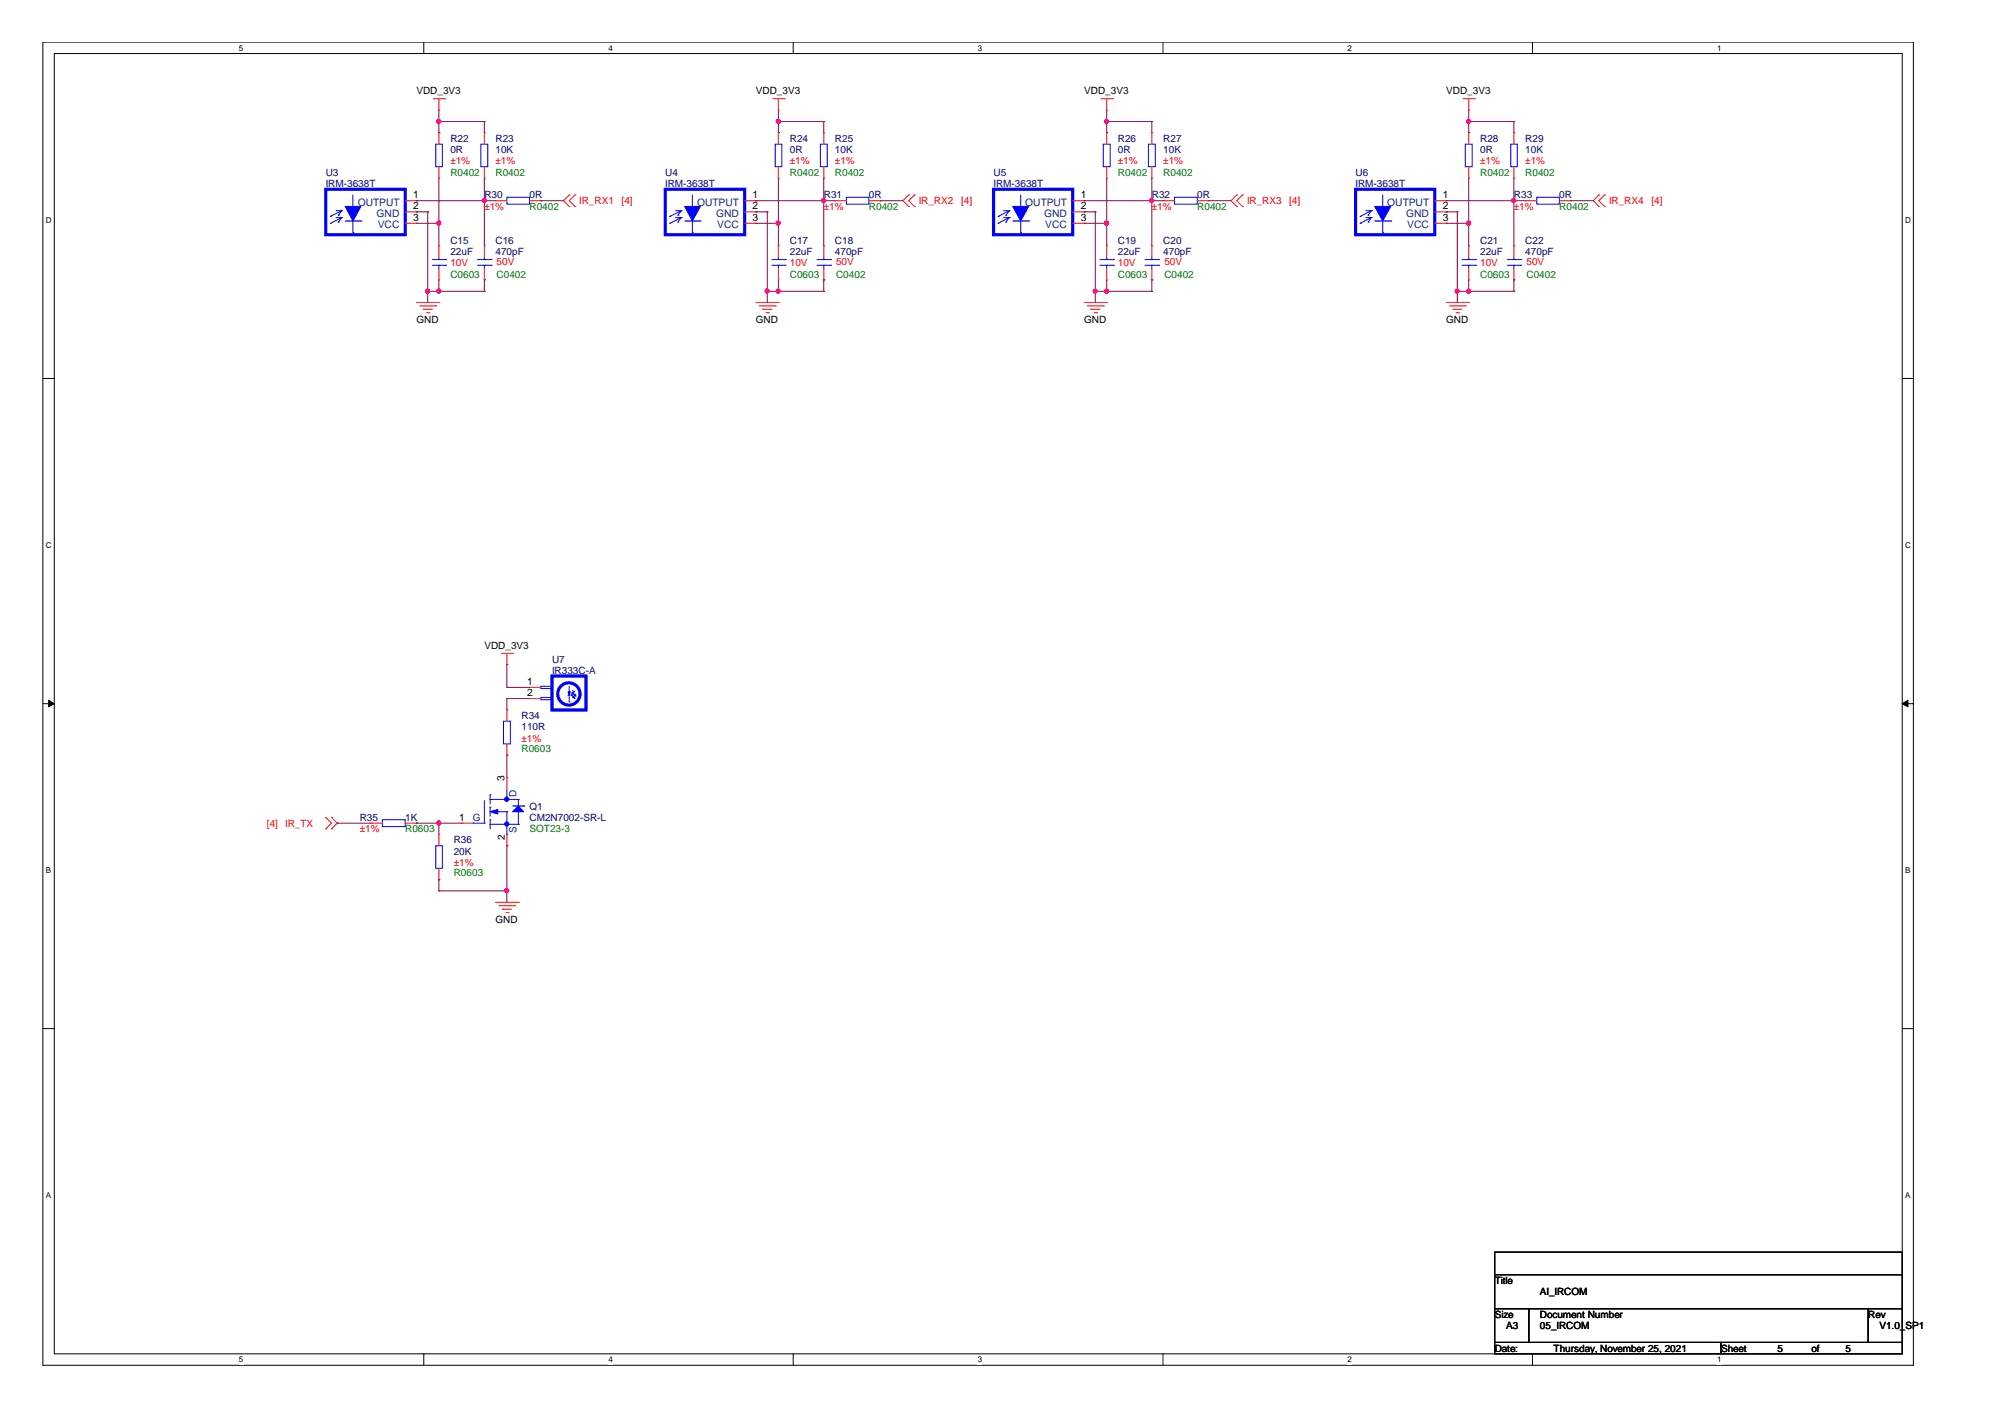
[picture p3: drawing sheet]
<svg xmlns="http://www.w3.org/2000/svg" width="297mm" height="210mm" viewBox="0 0 297 210" stroke-linecap="round" stroke-linejoin="round" font-family="sans-serif">
<path d="M6.3 6.2h277.2v196h-277.2zM8 7.9h273.8v192.6h-273.8z" fill="none" stroke="#000" stroke-width=".15"/>
<g fill="#fff">
<path d="M35.4 6.4h.6v1.4h-.6z"/>
<path d="M35.4 200.7h.6v1.4h-.6z"/>
</g>
<path d="M62.8 6.2v1.7M62.8 200.5v1.7" fill="none" stroke="#000" stroke-width=".15"/>
<g fill="#fff">
<path d="M90.1 6.4h.7v1.4h-.7z"/>
<path d="M90.1 200.7h.7v1.4h-.7z"/>
</g>
<path d="M117.5 6.2v1.7M117.5 200.5v1.7" fill="none" stroke="#000" stroke-width=".15"/>
<g fill="#fff">
<path d="M144.9 6.4h.6v1.4h-.6z"/>
<path d="M144.9 200.7h.6v1.4h-.6z"/>
</g>
<path d="M172.3 6.2v1.7M172.3 200.5v1.7" fill="none" stroke="#000" stroke-width=".15"/>
<g fill="#fff">
<path d="M199.6 6.4h.7v1.4h-.7z"/>
<path d="M199.6 200.7h.7v1.4h-.7z"/>
</g>
<path d="M227 6.2v1.7M227 200.5v1.7" fill="none" stroke="#000" stroke-width=".15"/>
<g fill="#fff">
<path d="M254.4 6.4h.6v1.4h-.6z"/>
<path d="M254.4 200.7h.6v1.4h-.6z"/>
<path d="M6.8 32h.8v1.3h-.8z"/>
<path d="M282.2 32h.9v1.3h-.9z"/>
<path d="M6.8 80.1h.8v1.4h-.8z"/>
<path d="M282.2 80.1h.9v1.4h-.9z"/>
</g>
<path d="M6.3 56.1h1.7M281.8 56.1h1.7" fill="none" stroke="#000" stroke-width=".15"/>
<g fill="#fff">
<path d="M6.8 128.3h.7v1.3h-.7z"/>
<path d="M282.2 128.3h.8v1.3h-.8z"/>
</g>
<path d="M6.3 104.2h1.7M281.8 104.2h1.7" fill="none" stroke="#000" stroke-width=".15"/>
<path d="M7.2 103.7l.8 .5-.8 .5zM281.8 104.2l.9-.5v1z" fill="#000" stroke="#000" stroke-width=".15"/>
<g fill="#fff">
<path d="M6.8 176.4h.7v1.4h-.7z"/>
<path d="M282.2 176.4h.8v1.4h-.8z"/>
</g>
<path d="M6.3 152.4h1.7M281.8 152.4h1.7M221.4 185.5h60.4v3.3h-60.4zM221.4 188.8h60.4v5.1h-60.4zM221.4 193.9h5.1v5h-5.1zM221.4 198.9h33.6v1.6h-33.6zM226.5 193.9h50.3v5h-50.3zM255 198.9h26.8v1.6h-26.8zM276.8 193.9h5v5h-5z" fill="none" stroke="#000" stroke-width=".15"/>
<g fill="none" stroke="#f00" stroke-width=".15">
<path d="M64.2 14.6h1.7M65 16.3h.1M65 19.7h.1M65 14.6v1.7M65 19.7v1.7M65.9 14.6h.1M71.8 19.7h.1M71.8 19.7v1.7M114.5 14.6h1.7M115.3 16.3h.1M115.3 19.7h.1M115.3 14.6v1.7"/>
<path d="M115.3 19.7v1.7M116.2 14.6h.1M122 19.7h.1M122 19.7v1.7M163.1 14.6h1.7M164 16.3h.1M164 19.7h.1M164 14.6v1.7M164 19.7v1.7M164.8 14.6h.1M170.6 19.7h.1M170.6 19.7v1.7"/>
<path d="M216.7 14.6h1.7M217.6 16.3h.1M217.6 19.7h.1M217.6 14.6v1.7M217.6 19.7v1.7M218.4 14.6h.1M224.3 19.7h.1M224.3 19.7v1.7M60 29.7h1.7M60 31.4h1.7M60 33.1h1.7M61.7 29.7h.1"/>
<path d="M61.7 31.4h.1M61.7 33.1h.1M65 26.4h.1M65 36.4h.1M65 24.7v1.7M65 36.4v1.7M65 39.8v1.7M71.8 36.4h.1M71.8 26.4h.1M71.8 24.7v1.7M71.8 36.4v1.7M71.8 39.8v1.7"/>
<path d="M73.4 29.7h.1M73.4 29.7h1.7M78.4 29.7h1.7M80.1 29.7h.1M84.3 28.9h.1M84.3 30.6h.1M84.3 28.9l-.8 .8 .8 .9M85.2 30.6h.1M85.2 28.9h.1M85.2 28.9l-.9 .8 .9 .9M110.3 29.7h1.7M110.3 31.4h1.7"/>
<path d="M110.3 33.1h1.7M112 29.7h.1M112 31.4h.1M112 33.1h.1M115.3 36.4h.1M115.3 26.4h.1M115.3 24.7v1.7M115.3 36.4v1.7M115.3 39.8v1.7M122 36.4h.1M122 26.4h.1M122 24.7v1.7"/>
<path d="M122 36.4v1.7M122 39.8v1.7M123.7 29.7h.1M123.7 29.7h1.7M128.7 29.7h1.7M130.4 29.7h.1M134.6 28.9h.1M134.6 30.6h.1M134.6 28.9l-.8 .8 .8 .9M135.5 30.6h.1M135.5 28.9h.1M135.5 28.9l-.9 .8 .9 .9"/>
<path d="M158.9 29.7h1.7M158.9 31.4h1.7M158.9 33.1h1.7M160.6 29.7h.1M160.6 31.4h.1M160.6 33.1h.1M164 36.4h.1M164 26.4h.1M164 24.7v1.7M164 36.4v1.7M164 39.8v1.7M170.6 26.4h.1"/>
<path d="M170.6 36.4h.1M170.6 24.7v1.7M170.6 36.4v1.7M170.6 39.8v1.7M172.3 29.7h.1M172.3 29.7h1.7M177.4 29.7h1.6M179 29.7h.1M183.2 28.9h.1M183.2 30.6h.1M183.2 28.9l-.8 .8 .8 .9M184.1 30.6h.1"/>
<path d="M184.1 28.9h.1M184.1 28.9l-.9 .8 .9 .9M212.6 29.7h1.6M212.6 31.4h1.6M212.6 33.1h1.6M214.2 29.7h.1M214.2 31.4h.1M214.2 33.1h.1M217.6 36.4h.1M217.6 26.4h.1M217.6 24.7v1.7M217.6 36.4v1.7"/>
<path d="M217.6 39.8v1.7M224.3 26.4h.1M224.3 36.4h.1M224.3 24.7v1.7M224.3 36.4v1.7M224.3 39.8v1.7M226 29.7h.1M226 29.7h1.7M231 29.7h1.7M232.7 29.7h.1M236.9 28.9h.1M236.9 30.6h.1"/>
<path d="M236.9 28.9l-.8 .8 .8 .9M237.7 30.6h.1M237.7 28.9h.1M237.7 28.9l-.8 .8 .8 .9M61.7 44.8h3.3M62.2 45.3h2.4M62.7 45.8h.1M62.7 45.8h1.4M63.2 46.3h.3M63.5 46.3h.1M64.6 45.3h.1M65 44.8h.1"/>
<path d="M65 41.5h.1M71.8 41.5h.1M112 44.8h3.3M112.5 45.3h2.4M113 45.8h.1M113 45.8h1.3M113.5 46.3h.3M113.8 46.3h.1M114.9 45.3h.1M115.3 44.8h.1M115.3 41.5h.1M122 41.5h.1"/>
<path d="M160.6 44.8h3.4M161.1 45.3h2.3M161.6 45.8h.1M161.6 45.8h1.3M162.1 46.3h.3M162.4 46.3h.1M163.4 45.3h.1M164 44.8h.1M164 41.5h.1M170.6 41.5h.1M214.2 44.8h3.4M214.8 45.3h2.3"/>
<path d="M215.3 45.8h.1M215.3 45.8h1.3M215.7 46.3h.4M216.1 46.3h.1M217.1 45.3h.1M217.6 44.8h.1M217.6 41.5h.1M224.3 41.5h.1M74.3 96.8h1.6M75.1 98.4h.1M75.1 96.8v1.6M75.9 96.8h.1"/>
<path d="M75.1 115.2h.1M75.1 111.9h.1M75.1 105.2h.1M75.1 105.2v1.6M75.1 110.2v1.7M75.1 115.2v1.7M78.4 101.8h.1M78.4 103.5h.1M78.4 101.8h1.7M78.4 103.5h1.7M48.3 122.8h.1M48.3 121.1h.1"/>
<path d="M48.3 121.1l.8 .8-.8 .9M49.1 121.1h.1M49.1 122.8h.1M49.1 121.1l.9 .8-.9 .9M55 121.9h.1M55 121.9h1.6M60 121.9h1.7M61.7 121.9h.1M65 130.3h.1M65 123.6h.1M65 123.6v1.7M65 128.6v1.7"/>
<path d="M68.4 121.9h.1M68.4 121.9h1.7M73.4 133.7h3.4M73.9 134.2h2.4M74.4 134.7h.1M74.4 134.7h1.4M74.9 135.2h.4M75.1 125.3h.1M75.1 123.6v1.7M75.3 135.2h.1M76.3 134.2h.1M76.8 133.7h.1"/>
</g>
<g fill="#00f" stroke="#00f" stroke-width=".15">
<path d="M76.8 119.4l.8 .8h-1.7z" fill-rule="evenodd"/>
<path d="M72.6 120.2l1.1-.3v.7z" fill-rule="evenodd"/>
<path d="M203.7 30.6h2.3l-1.1 2.1z" fill-rule="evenodd"/>
<path d="M150 30.6h2.4l-1.2 2.1z" fill-rule="evenodd"/>
<path d="M51.1 30.6h2.4l-1.2 2.1z" fill-rule="evenodd"/>
<path d="M84.2 102.5h.3l-.2 .5z" fill-rule="evenodd"/>
<path d="M85.2 102.8l.1 .3-.3-.1z" fill-rule="evenodd"/>
<path d="M84.8 103.3l.2-.2 .2 .4z" fill-rule="evenodd"/>
<path d="M101.4 30.6h2.4l-1.2 2.1z" fill-rule="evenodd"/>
<circle cx="75.1" cy="118.4" r=".32"/>
<circle cx="75.1" cy="122.1" r=".32"/>
</g>
<g fill="none" stroke="#00f" stroke-width=".15">
<path d="M48.9 32.1h.1M48.9 33.1h.1M49.8 31.2h.8M49.8 32.2h.8M50.1 31.9h.1M50.1 32.9h.1M50.6 31.2h.1M50.6 32.2h.1M50.6 31.2l-.5 .7M50.6 31.2l-1.7 .9M50.6 32.2l-.5 .7M50.6 32.2l-1.7 .9"/>
<path d="M51.1 32.7h2.4M52.3 34.4h.1M52.3 28.9v5.5M53.5 32.7h.1M64.1 39.3h1.9M64.1 38.5h1.9M64.6 21.4h.9v3.3h-.9zM65 38.5h.1M65 39.3h.1M65 38.1v.4M65 39.3v.5M66 39.3h.1"/>
<path d="M66 38.5h.1M70.7 39.3h2.1M70.7 38.5h2.1M71.2 21.4h1.1v3.3h-1.1zM71.8 38.5h.1M71.8 39.3h.1M71.8 38.1v.4M71.8 39.3v.5M72.8 39.3h.1M72.8 38.5h.1M75.1 29.2h3.3v1h-3.3zM99.2 32.1h.1"/>
<path d="M99.2 33.1h.1M100.1 31.2h.8M100.1 32.2h.8M100.4 31.9h.1M100.4 32.9h.1M100.9 31.2h.1M100.9 32.2h.1M100.9 31.2l-.5 .7M100.9 31.2l-1.7 .9M100.9 32.2l-.5 .7M100.9 32.2l-1.7 .9M101.4 32.7h2.4"/>
<path d="M102.6 34.4h.1M102.6 28.9v5.5M103.8 32.7h.1M114.3 39.3h2M114.3 38.5h2M114.9 21.4h.9v3.3h-.9zM115.3 38.5h.1M115.3 39.3h.1M115.3 38.1v.4M115.3 39.3v.5M116.3 39.3h.1M116.3 38.5h.1"/>
<path d="M121 39.3h2.1M121 38.5h2.1M121.5 21.4h1.1v3.3h-1.1zM122 38.5h.1M122 39.3h.1M122 38.1v.4M122 39.3v.5M123.1 39.3h.1M123.1 38.5h.1M125.4 29.2h3.3v1h-3.3zM147.9 32.1h.1M147.9 33.1h.1"/>
<path d="M148.7 31.2h.8M148.7 32.2h.8M149 31.9h.1M149 32.9h.1M149.5 31.2h.1M149.5 32.2h.1M149.5 31.2l-.5 .7M149.5 31.2l-1.6 .9M149.5 32.2l-.5 .7M149.5 32.2l-1.6 .9M150 32.7h2.4M151.2 34.4h.1"/>
<path d="M151.2 28.9v5.5M152.4 32.7h.1M162.9 39.3h2.1M162.9 38.5h2.1M163.4 21.4h1.1v3.3h-1.1zM164 38.5h.1M164 39.3h.1M164 38.1v.4M164 39.3v.5M165 39.3h.1M165 38.5h.1M169.6 39.3h2.1"/>
<path d="M169.6 38.5h2.1M170.1 21.4h1.1v3.3h-1.1zM170.6 38.5h.1M170.6 39.3h.1M170.6 38.1v.4M170.6 39.3v.5M171.7 39.3h.1M171.7 38.5h.1M174 29.2h3.4v1h-3.4zM201.5 32.1h.1M201.5 33.1h.1M202.4 31.2h.8"/>
<path d="M202.4 32.2h.8M202.7 31.9h.1M202.7 32.9h.1M203.2 31.2h.1M203.2 32.2h.1M203.2 31.2l-.5 .7M203.2 31.2l-1.7 .9M203.2 32.2l-.5 .7M203.2 32.2l-1.7 .9M203.7 32.7h2.3M204.9 34.4h.1M204.9 28.9v5.5"/>
<path d="M206 32.7h.1M216.6 39.3h2M216.6 38.5h2M217.1 21.4h1v3.3h-1zM217.6 38.5h.1M217.6 39.3h.1M217.6 38.1v.4M217.6 39.3v.5M218.6 39.3h.1M218.6 38.5h.1M223.3 39.3h2M223.3 38.5h2"/>
<path d="M223.8 21.4h1v3.3h-1zM224.3 38.5h.1M224.3 39.3h.1M224.3 38.1v.4M224.3 39.3v.5M225.3 39.3h.1M225.3 38.5h.1M227.7 29.2h3.3v1h-3.3zM71.8 118.6v3.3M72.6 119.6h.1M72.6 117.7h.1M72.6 118.4h.1"/>
<path d="M72.6 117.7v1.4M72.6 119.6v1.3M72.6 118.4h4.2M74.6 106.8h1v3.4h-1zM75.1 118.4h.1M75.1 116.9v1.5M75.9 119.4h1.7M76.8 118.4h.1M76.8 118.4v1M77.6 119.4h.1M80.1 101.7h1.7v.3h-1.7zM80.1 103.3h1.7v.3h-1.7z"/>
<path d="M84.2 103h.1M84.2 103h.3M84.3 104h.1M84.3 101.7v2.3M84.7 103h.1M84.7 103l.3 .3M84.7 102.6l.1 .2M84.8 102.6h.1M84.8 102.8h.1M84.8 102.3l.2 .2M84.8 102.6l.4 .4M84.8 102.8l-.1 .2"/>
<path d="M85 102.5h.1M85 103.3h.1M85 102.5l-.2 .1M85.2 103h.1M56.6 121.4h3.4v1h-3.4zM64.6 125.3h.9v3.3h-.9zM70.1 121.9h.1M70.1 121.9h1.7M71.8 121.9h.1M72.6 121.4h.1M72.6 121.4v1.4M72.6 122.1h4.2"/>
<path d="M73.4 120.2h1.7M75.1 120.2h.1M75.1 123.6h.1M75.1 120.2v3.4M76.8 122.1h.1M76.8 120.2h.1M76.8 120.2v1.9"/>
</g>
<g fill="none" stroke="#00f" stroke-width=".47">
<path d="M48.3 28h11.7v6.8h-11.7zM98.6 28h11.7v6.8h-11.7zM147.2 28h11.7v6.8h-11.7zM200.8 28h11.8v6.8h-11.8zM81.8 100.1h5v5.1h-5z"/>
<circle cx="84.3" cy="102.8" r="1.65"/>
</g>
<g fill="none" stroke="#800040" stroke-width=".15">
<path d="M65 18h.1M65 19.7h.1M65 16.3v3.4M65 18h6.8M71.8 18h.1M71.8 18v1.7M115.3 18h.1M115.3 19.7h.1M115.3 18h6.7M115.3 16.3v3.4M122 18h.1M122 18v1.7"/>
<path d="M164 18h.1M164 19.7h.1M164 18h6.6M164 16.3v3.4M170.6 18h.1M170.6 18v1.7M217.6 18h.1M217.6 19.7h.1M217.6 18h6.7M217.6 16.3v3.4M224.3 18h.1M224.3 18v1.7"/>
<path d="M61.7 29.7h.1M61.7 31.4h.1M61.7 33.1h.1M61.7 29.7h11.7M61.7 31.4h1.7M61.7 33.1h3.3M63.4 31.4h.1M63.4 31.4v13.4M65 33.1h.1M65 26.4v10M71.8 29.7h.1M71.8 26.4v10"/>
<path d="M80.1 29.7h.1M80.1 29.7h3.4M112 31.4h.1M112 33.1h.1M112 29.7h.1M112 29.7h11.7M112 31.4h1.7M112 33.1h3.3M113.7 31.4h.1M113.7 31.4v13.4M115.3 33.1h.1M115.3 26.4v10"/>
<path d="M122 29.7h.1M122 26.4v10M130.4 29.7h.1M130.4 29.7h3.4M160.6 31.4h.1M160.6 33.1h.1M160.6 29.7h.1M160.6 29.7h11.7M160.6 31.4h1.7M160.6 33.1h3.4M162.3 31.4h.1M162.3 31.4v13.4"/>
<path d="M164 33.1h.1M164 26.4v10M170.6 29.7h.1M170.6 26.4v10M179 29.7h.1M179 29.7h3.4M214.2 31.4h.1M214.2 33.1h.1M214.2 29.7h.1M214.2 29.7h11.8M214.2 31.4h1.7M214.2 33.1h3.4"/>
<path d="M215.9 31.4h.1M215.9 31.4v13.4M217.6 33.1h.1M217.6 26.4v10M224.3 29.7h.1M224.3 26.4v10M232.7 29.7h.1M232.7 29.7h3.4M63.4 43.2h.1M63.4 43.2h8.4M65 43.2h.1M65 41.5v1.7"/>
<path d="M71.8 41.5h.1M71.8 43.2h.1M71.8 41.5v1.7M113.7 43.2h.1M113.7 43.2h8.3M115.3 43.2h.1M115.3 41.5v1.7M122 41.5h.1M122 43.2h.1M122 41.5v1.7M162.3 43.2h.1M162.3 43.2h8.3"/>
<path d="M164 43.2h.1M164 41.5v1.7M170.6 41.5h.1M170.6 43.2h.1M170.6 41.5v1.7M215.9 43.2h.1M215.9 43.2h8.4M217.6 43.2h.1M217.6 41.5v1.7M224.3 41.5h.1M224.3 43.2h.1M224.3 41.5v1.7"/>
<path d="M75.1 98.4h.1M75.1 98.4v3.4M75.1 103.5h.1M75.1 111.9h.1M75.1 101.8h.1M75.1 103.5v1.7M75.1 111.9v3.3M75.1 101.8h3.3M75.1 103.5h3.3M50 121.9h.1M50 121.9h5M61.7 121.9h.1"/>
<path d="M61.7 121.9h6.7M65 121.9h.1M65 130.3h.1M65 132h.1M65 121.9v1.7M65 130.3v1.7M65 132h10.1M75.1 125.3h.1M75.1 132h.1M75.1 125.3v8.4"/>
</g>
<g fill="#f0f" stroke="#f0f" stroke-width=".15">
<circle cx="71.7" cy="29.7" r=".32"/>
<circle cx="65" cy="121.9" r=".32"/>
<circle cx="75.1" cy="131.9" r=".32"/>
<circle cx="63.3" cy="43.1" r=".32"/>
<circle cx="65" cy="18" r=".32"/>
<circle cx="65" cy="33" r=".32"/>
<circle cx="65" cy="43.1" r=".32"/>
<circle cx="113.6" cy="43.1" r=".32"/>
<circle cx="122" cy="29.7" r=".32"/>
<circle cx="115.3" cy="18" r=".32"/>
<circle cx="115.3" cy="33" r=".32"/>
<circle cx="115.3" cy="43.1" r=".32"/>
<circle cx="162.2" cy="43.1" r=".32"/>
<circle cx="170.6" cy="29.7" r=".32"/>
<circle cx="163.9" cy="43.1" r=".32"/>
<circle cx="163.9" cy="18" r=".32"/>
<circle cx="163.9" cy="33" r=".32"/>
<circle cx="215.9" cy="43.1" r=".32"/>
<circle cx="217.6" cy="33" r=".32"/>
<circle cx="224.3" cy="29.7" r=".32"/>
<circle cx="217.6" cy="18" r=".32"/>
<circle cx="217.6" cy="43.1" r=".32"/>
</g>
<g font-size="1.5">
<text x="61.7" y="14">VDD_3V3</text>
<text x="112" y="14">VDD_3V3</text>
<text x="160.6" y="14">VDD_3V3</text>
<text x="214.2" y="14">VDD_3V3</text>
<text x="61.2" y="29.4">1</text>
<text x="111.5" y="29.4">1</text>
<text x="160.1" y="29.4">1</text>
<text x="213.7" y="29.4">1</text>
<text x="61.2" y="31">2</text>
<text x="61.2" y="32.7">3</text>
<text x="111.5" y="31">2</text>
<text x="111.5" y="32.7">3</text>
<text x="160.1" y="31">2</text>
<text x="160.1" y="32.7">3</text>
<text x="213.7" y="31">2</text>
<text x="213.7" y="32.7">3</text>
<text x="61.7" y="47.9">GND</text>
<text x="112" y="47.9">GND</text>
<text x="160.6" y="47.9">GND</text>
<text x="214.2" y="47.9">GND</text>
<text x="71.8" y="96.1">VDD_3V3</text>
<text x="78.1" y="101.4">1</text>
<text x="78.1" y="103.1">2</text>
<text x="74.7" y="115.7" transform="rotate(-90 74.7 115.7)">3</text>
<text x="68" y="121.6">1</text>
<text x="74.8" y="124.4" transform="rotate(-90 74.8 124.4)">2</text>
<text x="73.4" y="136.7">GND</text>
<text x="221.4" y="190.2">Title</text>
<text x="228.1" y="191.8">AI_IRCOM</text>
<text x="221.4" y="195.2">Size</text>
<text x="223.1" y="196.9">A3</text>
<text x="228.1" y="195.2">Document Number</text>
<text x="228.1" y="196.9">05_IRCOM</text>
<text x="276.8" y="195.2">Rev</text>
<text x="278.4" y="196.9">V1.0_SP1</text>
<text x="221.4" y="200.2">Date:</text>
<text x="230.2" y="200.2">Thursday, November 25, 2021</text>
<text x="255" y="200.2">Sheet</text>
<text x="263.4" y="200.2">5</text>
<text x="268.4" y="200.2">of</text>
<text x="273.4" y="200.2">5</text>
</g>
<g font-size="1.5" fill="#000080">
<text x="66.7" y="21">R22</text>
<text x="66.7" y="22.7">0R</text>
<text x="73.4" y="21">R23</text>
<text x="73.4" y="22.7">10K</text>
<text x="117" y="21">R24</text>
<text x="117" y="22.7">0R</text>
<text x="123.7" y="21">R25</text>
<text x="123.7" y="22.7">10K</text>
<text x="165.6" y="21">R26</text>
<text x="165.6" y="22.7">0R</text>
<text x="172.3" y="21">R27</text>
<text x="172.3" y="22.7">10K</text>
<text x="219.3" y="21">R28</text>
<text x="219.3" y="22.7">0R</text>
<text x="226" y="21">R29</text>
<text x="226" y="22.7">10K</text>
<text x="48.3" y="26">U3</text>
<text x="48.3" y="27.7">IRM-3638T</text>
<text x="71.8" y="29.4">R30</text>
<text x="78.4" y="29.4">0R</text>
<text x="98.6" y="26">U4</text>
<text x="98.6" y="27.7">IRM-3638T</text>
<text x="122" y="29.4">R31</text>
<text x="128.7" y="29.4">0R</text>
<text x="147.2" y="26">U5</text>
<text x="147.2" y="27.7">IRM-3638T</text>
<text x="170.6" y="29.4">R32</text>
<text x="177.4" y="29.4">0R</text>
<text x="200.8" y="26">U6</text>
<text x="200.8" y="27.7">IRM-3638T</text>
<text x="224.3" y="29.4">R33</text>
<text x="231" y="29.4">0R</text>
<text x="66.7" y="36.1">C15</text>
<text x="66.7" y="37.8">22uF</text>
<text x="73.4" y="36.1">C16</text>
<text x="73.4" y="37.8">470pF</text>
<text x="117" y="36.1">C17</text>
<text x="117" y="37.8">22uF</text>
<text x="123.7" y="36.1">C18</text>
<text x="123.7" y="37.8">470pF</text>
<text x="165.6" y="36.1">C19</text>
<text x="165.6" y="37.8">22uF</text>
<text x="172.3" y="36.1">C20</text>
<text x="172.3" y="37.8">470pF</text>
<text x="219.3" y="36.1">C21</text>
<text x="219.3" y="37.8">22uF</text>
<text x="226" y="36.1">C22</text>
<text x="226" y="37.8">470pF</text>
<text x="81.8" y="98.1">U7</text>
<text x="81.8" y="99.8">IR333C-A</text>
<text x="77.3" y="106.5">R34</text>
<text x="77.3" y="108.2">110R</text>
<text x="78.4" y="119.9">Q1</text>
<text x="53.3" y="121.6">R35</text>
<text x="60" y="121.6">1K</text>
<text x="67.2" y="124.9">R36</text>
<text x="78.4" y="121.6">CM2N7002-SR-L</text>
<text x="67.2" y="126.6">20K</text>
</g>
<g font-size="1.5" fill="#008000">
<text x="66.7" y="26">R0402</text>
<text x="73.4" y="26">R0402</text>
<text x="117" y="26">R0402</text>
<text x="123.7" y="26">R0402</text>
<text x="165.6" y="26">R0402</text>
<text x="172.3" y="26">R0402</text>
<text x="219.3" y="26">R0402</text>
<text x="226" y="26">R0402</text>
<text x="78.4" y="31.1">R0402</text>
<text x="128.7" y="31.1">R0402</text>
<text x="177.4" y="31.1">R0402</text>
<text x="231" y="31.1">R0402</text>
<text x="66.7" y="41.1">C0603</text>
<text x="73.6" y="41.1">C0402</text>
<text x="117" y="41.1">C0603</text>
<text x="123.9" y="41.1">C0402</text>
<text x="165.6" y="41.1">C0603</text>
<text x="172.5" y="41.1">C0402</text>
<text x="219.3" y="41.1">C0603</text>
<text x="226.1" y="41.1">C0402</text>
<text x="77.3" y="111.4">R0603</text>
<text x="60" y="123.3">R0603</text>
<text x="78.4" y="123.3">SOT23-3</text>
<text x="67.2" y="129.8">R0603</text>
</g>
<g font-size="1.5" fill="#f00">
<text x="66.7" y="24.4">±1%</text>
<text x="73.4" y="24.4">±1%</text>
<text x="117" y="24.4">±1%</text>
<text x="123.7" y="24.4">±1%</text>
<text x="165.6" y="24.4">±1%</text>
<text x="172.3" y="24.4">±1%</text>
<text x="219.3" y="24.4">±1%</text>
<text x="226" y="24.4">±1%</text>
<text x="71.8" y="31.1">±1%</text>
<text x="85.8" y="30.2">IR_RX1</text>
<text x="92.1" y="30.2">[4]</text>
<text x="122" y="31.1">±1%</text>
<text x="136.1" y="30.2">IR_RX2</text>
<text x="142.4" y="30.2">[4]</text>
<text x="170.6" y="31.1">±1%</text>
<text x="184.7" y="30.2">IR_RX3</text>
<text x="191" y="30.2">[4]</text>
<text x="224.3" y="31.1">±1%</text>
<text x="238.4" y="30.2">IR_RX4</text>
<text x="244.7" y="30.2">[4]</text>
<text x="66.7" y="39.5">10V</text>
<text x="73.6" y="39.3">50V</text>
<text x="117" y="39.5">10V</text>
<text x="123.9" y="39.3">50V</text>
<text x="165.6" y="39.5">10V</text>
<text x="172.5" y="39.3">50V</text>
<text x="219.3" y="39.5">10V</text>
<text x="226.1" y="39.3">50V</text>
<text x="77.3" y="109.9">±1%</text>
<text x="39.5" y="122.4">[4]</text>
<text x="42.2" y="122.4">IR_TX</text>
<text x="53.3" y="123.3">±1%</text>
<text x="67.2" y="128.3">±1%</text>
</g>
<g font-size="1.5" fill="#004080">
<text x="53" y="30.5">OUTPUT</text>
<text x="55.8" y="32.1">GND</text>
<text x="56" y="33.8">VCC</text>
<text x="103.3" y="30.5">OUTPUT</text>
<text x="106.1" y="32.1">GND</text>
<text x="106.3" y="33.8">VCC</text>
<text x="151.9" y="30.5">OUTPUT</text>
<text x="154.7" y="32.1">GND</text>
<text x="154.9" y="33.8">VCC</text>
<text x="205.5" y="30.5">OUTPUT</text>
<text x="208.3" y="32.1">GND</text>
<text x="208.5" y="33.8">VCC</text>
<text x="76.5" y="118.1" transform="rotate(-90 76.5 118.1)">D</text>
<text x="70.1" y="121.6">G</text>
<text x="76.5" y="123.4" transform="rotate(-90 76.5 123.4)">S</text>
</g>
<g font-size="1.2">
<text x="35.4" y="7.5">5</text>
<text x="90.1" y="7.5">4</text>
<text x="144.9" y="7.5">3</text>
<text x="199.6" y="7.5">2</text>
<text x="254.4" y="7.5">1</text>
<text x="6.8" y="33.1">D</text>
<text x="282.2" y="33.1">D</text>
<text x="6.8" y="81.2">C</text>
<text x="282.2" y="81.2">C</text>
<text x="6.8" y="129.4">B</text>
<text x="282.2" y="129.4">B</text>
<text x="6.8" y="177.5">A</text>
<text x="282.2" y="177.5">A</text>
<text x="35.4" y="201.8">5</text>
<text x="90.1" y="201.8">4</text>
<text x="144.9" y="201.8">3</text>
<text x="199.6" y="201.8">2</text>
<text x="254.4" y="201.8">1</text>
</g>
</svg>
